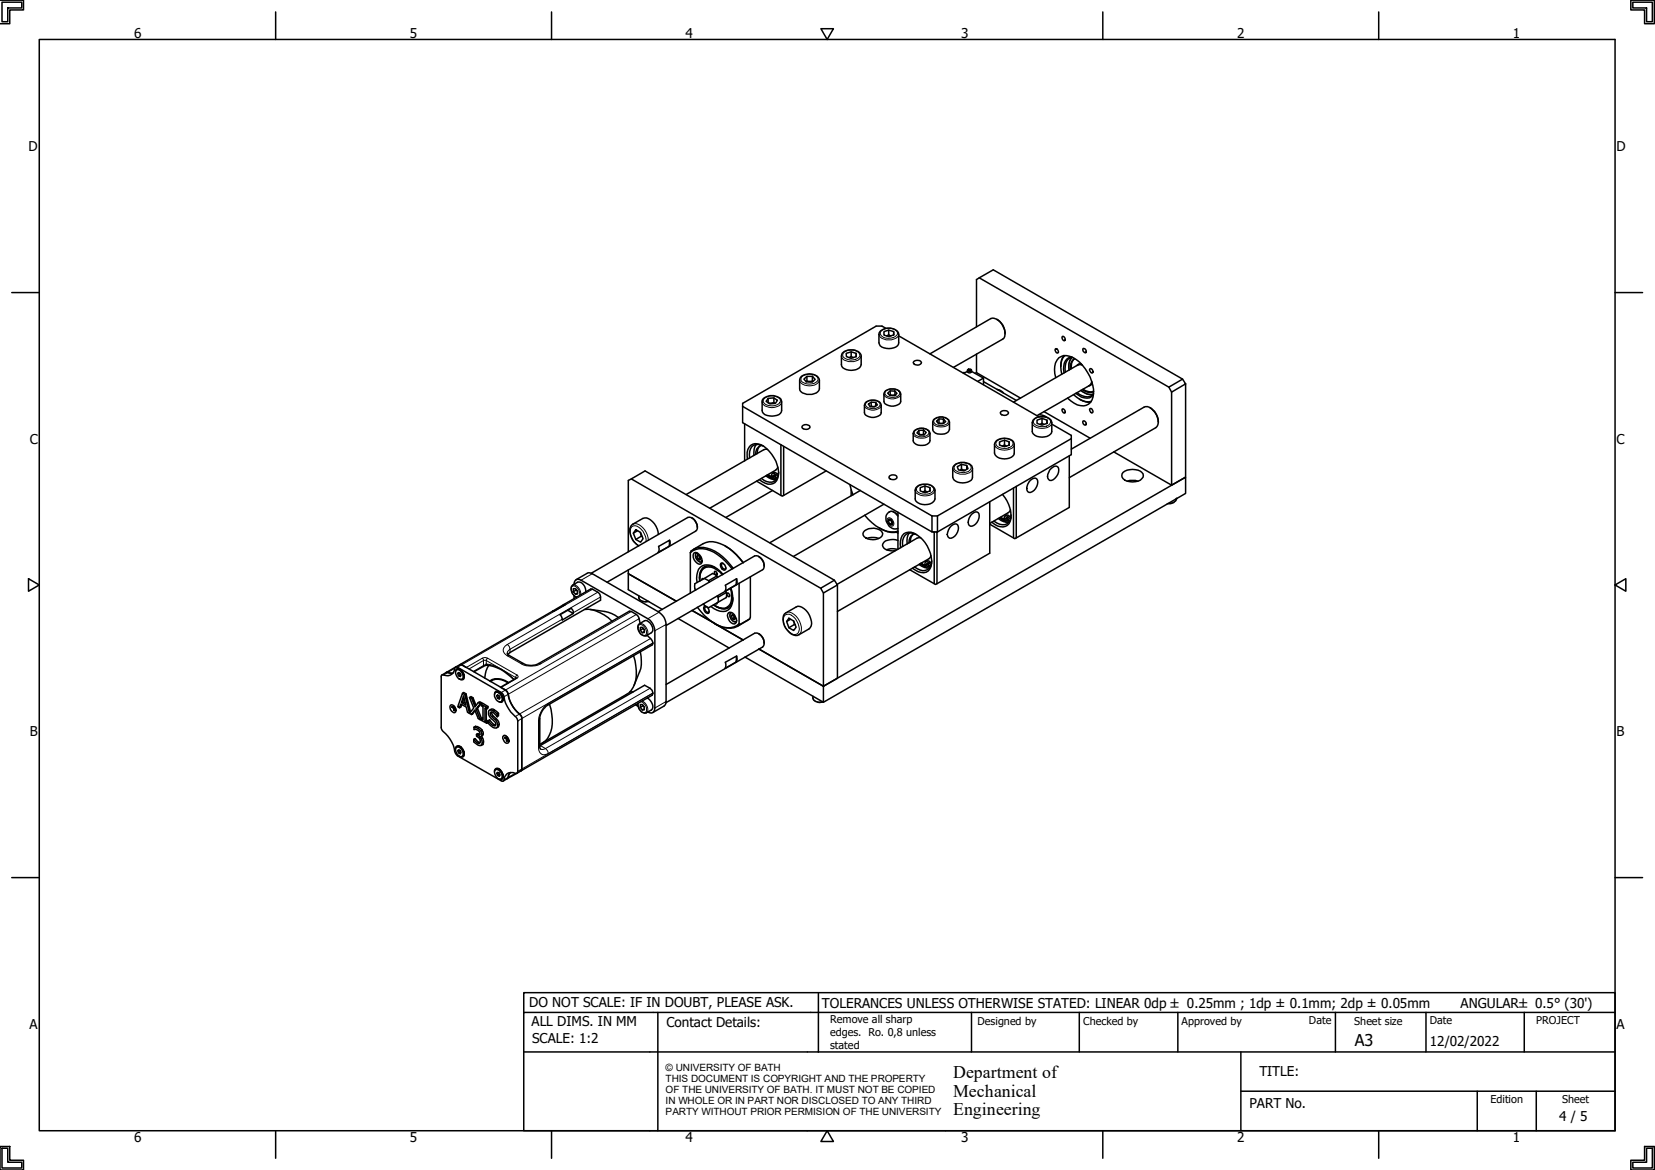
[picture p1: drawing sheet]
<svg xmlns="http://www.w3.org/2000/svg" width="420mm" height="297mm" viewBox="0 0 420 297" stroke-linecap="round" stroke-linejoin="round" font-family="sans-serif">
<!-- layer: Visible (ISO) -->
<g fill="none" stroke="#000" stroke-width=".38">
<path d="M248.6 70.5l48.1 27.8M203.5 95.6a3.4 3.4 0 0 1 4.3 .3l.2 .6v2.2a2.86 2.86 0 0 1-3.7 1.2 1.44 1.44 0 0 1-1.3-1.2v-2.2zM204.1 96.3l.8-.7h1.3l.7 .7-.7 .7h-1.5zM204.9 96.8h1.3M204.9 96.8l-.2 .2M204.9 95.6v1.2M206.2 95.6v1.2M206.2 96.8l.1 .1M213.8 89.7a3.3 3.3 0 0 1 4.8 .3v2.6a2.8 2.8 0 0 1-3.7 1.2 1.42 1.42 0 0 1-1.3-1.2v-2.2zM214.8 89.7l1.3-.4 1.3 .4v.8l-1.3 .5-1.2-.5zM216.1 90.5l.6 .3M216.1 90.5l-.5 .3"/>
<path d="M216.1 89.3v1.2M217.4 89.7v.8M223.4 84.2a3.2 3.2 0 0 1 4.7 .3l.1 2.5a2.14 2.14 0 0 1-2.5 1.5 2.16 2.16 0 0 1-2.6-1.5v-2.1zM224.4 84.2l1.2-.4 1.3 .4v.8l-1.2 .5-1.3-.4zM224.8 99.2a2.73 2.73 0 0 1 3.8 .5l.1 2.2a2.26 2.26 0 0 1-3 1.1 1.34 1.34 0 0 1-1.3-1.1v-1.8zM224.9 83.4l-1-.6h-1.5l-33.9 19.6v4.9l48.1 27.8M225.4 99.8l.6-.6 1.2 .1 .5 .6-.6 .5h-1.2zM225.6 85l.6 .3M225.6 85l-.5 .3M225.6 83.8v1.2M226 99.2v1.1M226.9 84.2v.8"/>
<path d="M227.2 99.3v1h-1.2M228.2 85.3l35.6 20.5M232 91.8a1.37 1.37 0 0 1 1.9 .2 1.15 1.15 0 0 1-1 .7 1.15 1.15 0 0 1-1.1-.6zM236.1 89.8l15.4-8.9a2.8 2.8 0 0 1 3.2 2.1 2.5 2.5 0 0 1-.1 3.1l-12.5 7.2M244.4 94.6h.6M245.6 94v.4a.62 .62 0 0 0 1 0v-.4M245.6 94.3l-.9 .5M245.7 93.8l.7 .4h-.7zM245.9 93.7h.5l.2 .3v.2M245.9 93.7v.3M245.9 93.7l.7 .5M246.4 94.2v.2l.2-.1"/>
<path d="M246.4 94.2l.2 .1M246.6 94.2v.1M246.6 94.3l3.1 1.7-1.5 .8M247.9 83v-12l4.3-2.5 48 27.8M247.9 89.9v4.7l11.2 6.5M247.9 94.6l-.3 .2M249.7 96v1.6M249.7 96.9l8.3 4.7M253 81.1a3.9 3.9 0 0 1 2.1 3.7M253.1 98.9l1 .3 .7 .6M267.9 88.6l.1-.1a.63 .63 0 0 1 .6 .4 .63 .63 0 0 1-.2 .7 .91 .91 0 0 1-.5-1zM268 95.9a4.9 4.9 0 0 1 .8-5 3.6 3.6 0 0 1 4.4 .4 10.4 10.4 0 0 1 4.3 9.5 2.9 2.9 0 0 1-4.8 1.5l-1.7-1.2"/>
<path d="M269.7 85.4a.66 .66 0 0 1 .7 .4 .66 .66 0 0 1-.2 .7l-.3-.1a.73 .73 0 0 1-.2-1zM270.1 90.3a4.2 4.2 0 0 0-.8 2.8M270.3 90.3a4.7 4.7 0 0 0-.7 4.7M272 93.6a2.83 2.83 0 0 1 .8-2.6 2.35 2.35 0 0 0-1 2.7M272 90.6a2.66 2.66 0 0 0-2 3.2l.1 .9M272 90.8a3.8 3.8 0 0 0-.6 3.2M272.3 90.7a2.41 2.41 0 0 0-1.9 2.9v.9M273.1 99.9a3.4 3.4 0 0 0 4 .8l.5-.4M273.4 99.7a3 3 0 0 0 4.2 .3M274.4 99.1a3.4 3.4 0 0 0 3 1M274.4 92.3l-.8 .3M274.6 92.5l-.5-.1-.7 .4"/>
<path d="M274.8 92.7l-.5-.1-.7 .1-16.3 9.4M275 98.8a3 3 0 0 0 2.6 .6 2.53 2.53 0 0 1-2.8-.5M275 88.4a.66 .66 0 0 1 .7 .4 .66 .66 0 0 1-.2 .8 .78 .78 0 0 1-.5-1.2zM276.6 93.8l.2-.2a.66 .66 0 0 1 .6 .4 .66 .66 0 0 1-.2 .7l-.4-.4zM277.2 96.8l-.3 .8-.4 .3-13.2 7.6M277.2 97.1l-.1 .4-.7 .5M277.3 97.3l-.6 .6M296.7 98.3l3.5-2 .8 1.2-3.6 2.1zM301 97.5v23.6l-3.6 2.1v-23.6M188.5 103.2l48.1 27.8M189 107.6v9.4M189.7 116.6a3.7 3.7 0 0 1 .9-3.5 3.2 3.2 0 0 1 4 .7 8.3 8.3 0 0 1 3 6.9 2.22 2.22 0 0 1-3.4 2l-1.4-.9"/>
<path d="M192 112.9a3.8 3.8 0 0 0-.6 2.7M193 113.2a2.26 2.26 0 0 0-.8 2M193.4 113.1a2.07 2.07 0 0 0-1.6 2.3M193.7 101.3a3.4 3.4 0 0 1 4.5 0l.2 .7v2.2a2.03 2.03 0 0 1-2.4 1.4 2.03 2.03 0 0 1-2.5-1.4v-2.6zM193.8 113.3a2.2 2.2 0 0 0-2.5-.2 2.2 2.2 0 0 0-1.1 2.3l.1 .9M194.9 114.1l-1 .1-19.7 11.3M195 101.1l1.5-.1 .9 .6-.6 .8-1.3 .1-1-.6zM195 101.1v1.2M196.5 102.2l-1.3 .1M196.5 101v1.2M196.5 102.2l.2 .2M197.5 118.6l-.6 .8-16.7 9.6"/>
<path d="M197.7 119.9a2.25 2.25 0 0 1-1.2 2.3 2.25 2.25 0 0 1-2.5-.2l-.7-.5M198.2 112.9v12.9l.4 .2 .3-.2v-12.5M203.7 108.1a1.29 1.29 0 0 1 1.9 .2 1.11 1.11 0 0 1-1 .7 1.11 1.11 0 0 1-1-.6zM209.7 119.6l-10.8 6.2M219.8 102.1a2.73 2.73 0 0 1 3.8 .5l.1 2.2a2.26 2.26 0 0 1-3 1 1.34 1.34 0 0 1-1.2-1v-1.9zM220.5 102.6l.7-.5 1.1 .1 .5 .6-.8 .5-1.1-.1zM221.2 103.1l1 .1M221.2 103.1l-.2 .1M221.2 102.1v1M222.3 102.2v.9M226 100.3l-.1 .1M232 109.5a2.66 2.66 0 0 1 4 .3l.1 2.1a2.5 2.5 0 0 1-3.9 .6l-.4-.6v-1.9z"/>
<path d="M233.3 109.3l1.1-.1 .7 .6-.5 .6h-1.1l-.7-.5zM233.3 109.3v1h1.1M234.4 109.2v1.1M234.4 110.3l.2 .1M237 106.6a2.66 2.66 0 0 1 4 .3v2.1a2.5 2.5 0 0 1-3.9 .7l-.3-.7v-1.8zM237.7 106.9l.7-.6 1.1 .1 .6 .6-.7 .6h-1.1zM238.4 107.4h1.1M238.4 107.4l-.1 .2M238.4 106.3v1.1M239.5 106.4v1M239.5 107.4h.1M242.4 118a3.1 3.1 0 0 1 4.4 .6l.1 2.5a2.17 2.17 0 0 1-2.5 1.5 2.32 2.32 0 0 1-2.5-1.5v-2.1z"/>
<path d="M243 118.5l1.1-.6 1.3 .3 .3 .8-1 .6-1.4-.3zM244.1 119.1l.9 .3M244.1 119.1l-.3 .3M244.1 117.9v1.2M245.4 118.2v.9M253 111.9a3.4 3.4 0 0 1 4.3 .3l.2 .6v2.2a2.17 2.17 0 0 1-2.5 1.5 2.32 2.32 0 0 1-2.5-1.5v-2.2zM253.7 112.2l1.3-.5 1.2 .5v.8l-1.2 .4-1.3-.4zM254.1 104.6a1.37 1.37 0 0 1 1.9 .2 1.15 1.15 0 0 1-1 .7 1.15 1.15 0 0 1-1.1-.7zM255 113l.5 .3M255 113l-.6 .3M255 111.7v1.3M256.2 112.2v.8"/>
<path d="M262.3 106.7a3.4 3.4 0 0 1 4.5 0l.2 .6v2.2a2.73 2.73 0 0 1-3.7 1.3 1.62 1.62 0 0 1-1.2-1.3v-2.2zM263.3 106.7l1.2-.5 1.3 .5v.8l-1.3 .4-1.2-.4zM263.7 105.3l1.1 .2 .9 .4M264.5 107.5l.5 .2M264.5 107.5l-.5 .2M264.5 106.2v1.3M265 104.5l11.7 6.7M265.8 106.7v.8M267 118.9a1.03 1.03 0 0 1 1.7 0 2.67 2.67 0 0 1-2.2 3.1 1.36 1.36 0 0 1-.2-2.1zM267 107.7l5 2.8v4.9l-34 19.7M269.6 103.9l.1-.1a.61 .61 0 0 1 .7 .4 .61 .61 0 0 1-.2 .7l-.5-.4zM271.5 115.7v13.1l-13.5 7.8"/>
<path d="M272 114l18.4-10.6a2.38 2.38 0 0 1 2.8 1.4 3.1 3.1 0 0 1 .2 3.8l-21.9 12.7M272 111.4l-34 19.6M272.5 100.2a4.7 4.7 0 0 0 4.6 1.7M274.1 101.3l.2 .2a4.1 4.1 0 0 0 2.6 .6M274.9 107l.1-.1a.62 .62 0 0 1 .7 .3 .62 .62 0 0 1-.2 .7 .79 .79 0 0 1-.6-.9zM276.7 103.7h.2a.78 .78 0 0 1 .4 1.1 .76 .76 0 0 1-.6-1.1zM282.8 114.7l14.6 8.5M285.1 119.9a3.9 3.9 0 0 1 5.1 .4 1.8 1.8 0 0 1-2 2 3.1 3.1 0 0 1-3.3-1.2v-.8zM292 103.5a4.4 4.4 0 0 1 2.1 3.7M160.3 121.6l48 27.7M161.4 134.5l1.2 .7 .7 1.6-.7 .9-1.2-.7-.6-1.6zM161.9 134.7l-1.1 .7"/>
<path d="M162.6 135.2l.2 .9M162.8 136.1l-1.4 .9M162.8 136.1l.2 .1M167.1 135.7a4.3 4.3 0 0 0-3.5-4.2l-2.9 1.6a2.81 2.81 0 0 0-.3 3.6l.4 .8 1.3 1.1M167.2 138.7l2.8-1.6-.1 1.6-2.8 1.6a1.53 1.53 0 0 0 .1-1.6zM170 137.1l.1 .9-.2 .7M175.6 131.5l.9 .8 .5 .9v.7M176 139.5a6.4 6.4 0 0 1 5.9-1.8 12.4 12.4 0 0 1 6.8 5.2M184.1 138.6l2 1.5 2.6 2.8M192.1 122.2l6.1 3.6M194.4 120.8a3.4 3.4 0 0 0 2.6 .9M194.7 120.7l1.6 .9"/>
<path d="M194.8 120.6l1.3 .7M194.9 120.5l1.1 .6M196.1 120.2a.96 .96 0 0 1 1.5 .3M196.2 124.5l-11.9 6.9M196.6 120.6h-.2a.49 .49 0 0 0 0 .6 .49 .49 0 0 0 .6 .2l-.2-.6-.2-.2 .4 .7M197.5 120.8l-1.3-.7a1.28 1.28 0 0 0 .2 1.7M215.8 123l.7 2.7M216.1 124.4v1.4M218.4 124.5l-22.9 13.3M219.5 134.7a3.4 3.4 0 0 1 4.4 .4 1.16 1.16 0 0 1-1 1.7 3.3 3.3 0 0 1-3.8-.9l.1-.8zM219.5 130.8a9.7 9.7 0 0 0 7.6 4.3l.9-.2M220.1 136.7l1.2-.3 1.8 .3"/>
<path d="M223.2 134l.1 .1a6.1 6.1 0 0 0 4.7 1M224.4 128l-23 13.3M225.7 131.7l.6 .2 .4 .8-.2 .6-.6-.2-.4-.8zM225.8 120.9a1.29 1.29 0 0 1 1.9 .2 1.11 1.11 0 0 1-1 .7 1.11 1.11 0 0 1-1-.7zM226.1 132l.3 .8M226.1 132l-.6 .3M226.1 131.9v.1M226.4 132.8h.2M226.4 132.8l-.5 .3M227.6 135.1l.4 .3M227.8 139.5l-1.7-.2-1.1 .3M228 137.2a3.9 3.9 0 0 0-3.6 .5 1.23 1.23 0 0 0-.2 1.3 1.23 1.23 0 0 0 1.2 .7l1.3 .2 .7-.2"/>
<path d="M228 130.9a1.6 1.6 0 0 0-2.6-.6 2.65 2.65 0 0 0 2.1 4l.5-.1M228 130v9.4M228.7 139.1a3.2 3.2 0 0 1 1.3-3.9 4.2 4.2 0 0 1 4.2 1.8 7.8 7.8 0 0 1 2.1 6.9 2.18 2.18 0 0 1-3.2 1.2l-1.5-.8M230.8 135.3a3.7 3.7 0 0 0-.5 2.8M231.8 135.6a2.5 2.5 0 0 0-.7 2.1M232.3 135.6a1.86 1.86 0 0 0-1.5 2.2M232.5 123.8a3.3 3.3 0 0 1 4.8 .3l.1 2.6a2.86 2.86 0 0 1-4.3 1l-.7-.7-.1-.3v-2.3zM232.7 135.7a2.22 2.22 0 0 0-2.6-.1 2.22 2.22 0 0 0-1 2.3l.1 .8M233.6 123.8l1.2-.4 1.3 .4v.8l-1.2 .5-1.3-.5zM233.7 136.5l-.9 .1-20.3 11.8M234.8 124.6l.6 .3M234.8 124.6l-.5 .3"/>
<path d="M234.8 123.4v1.2M236.1 123.8v.8M236.6 131v4.1h1.4M236.6 131h1.4M237 135.1l.2 .1M237.3 135.1l-.1 13.1 .3 .2 .4-.2v-13l-.2-.1M238 135.1l-.1 .1M238 131v4.1M241.5 133.5a1 1 0 0 1 1.8 .1 2.58 2.58 0 0 1-2.2 3 1.35 1.35 0 0 1-.3-2.1zM246.8 130.5a1.03 1.03 0 0 1 1.7 0 2.6 2.6 0 0 1-2.1 3.1 1.78 1.78 0 0 1 0-2.7zM251.3 127.4v13l-13.4 7.8M251.3 133.1l6 3.5"/>
<path d="M253.4 131.6a3.4 3.4 0 0 0 2.7 1M253.7 131.5l1.6 .9M253.9 131.4l1.2 .7M253.9 131.4l1.2 .6M254.5 125.5a7.8 7.8 0 0 1 2 6.8 2.39 2.39 0 0 1-4 .8l-.7-.5M255.1 131l.7-.3 .8 .7M255.7 131.5l-.2-.1a.49 .49 0 0 0-.1 .6 .49 .49 0 0 0 .6 .2l-.1-.5-.2-.2 .3 .6M256.5 129.5l-.5 .7-4.7 2.7M256.5 131.7l-.8-.7a.67 .67 0 0 0-.8 .5 .67 .67 0 0 0 .4 .8l.2 .3M256.7 130.7a2.2 2.2 0 0 1-1.1 2.3 2.2 2.2 0 0 1-2.6-.2l-.7-.5M258 123.5v13.1l-.4 .2-.3-.2v-12.7M261.6 121.9a1.03 1.03 0 0 1 1.8 0 2.6 2.6 0 0 1-2.2 3.1 1.78 1.78 0 0 1 0-2.6z"/>
<path d="M286.2 122.2a4.8 4.8 0 0 1 2.7 0M298.6 126.5a1.78 1.78 0 0 1-2.2 1.4M140.3 155.2l9.9-5.7a4.1 4.1 0 0 1 2.1 1.4l.2 1.5-23 13.3-.6 .5M140.3 155.2l-23.6 13.6M142.9 153.8l.3-.3h.2l-2.8 1.7h-.3M144.1 154.9l1.4 .9-2.8 1.6-.1-.8-.4-.5 2.8-1.7 .5 .8v.6M145.5 149.5h.6l.5 .6v.7l-.5 .1-.6-.7zM145.7 148.3a1.08 1.08 0 0 1 .6-1.1 1.08 1.08 0 0 1 1.2 .1l17 9.8a3.9 3.9 0 0 1 1.7 3v19.7a1.08 1.08 0 0 1-.5 1.1 1.08 1.08 0 0 1-1.2-.1M145.7 151.2v.8M146.2 147.2l2.9-1.7 .4-.1 .9 .3 17.4 10.1a3.6 3.6 0 0 1 1.3 2.7l-.1 20.1-.4 .6-2.9 1.7M146.3 149.8l.3 .4M146.3 149.8l-.8 .4"/>
<path d="M146.3 149.7v.1M146.6 150.5l-.5 .4M148.5 154.7a8.9 8.9 0 0 1 6.9 3M148.7 150.3a2.11 2.11 0 0 0-2.1-2.5l-1.2 .8a1.97 1.97 0 0 0 1 3M149.9 154.7a11.8 11.8 0 0 1 7.1 2.1M150.1 145.5l24.5-14.1a2.39 2.39 0 0 1 2.3 3.1l-22.8 13.3M159.5 140.1v-18.1l4.3-2.4 48 27.7M159.5 144.7v1l12.2 6.9-12.2-6.9v4l8.6 5M162.2 151.3a1.69 1.69 0 0 0 2.5 1.4M162.2 158.5l1.4-.9a2.13 2.13 0 0 1 2 2.8l-1.5 1a2 2 0 0 1-1.9-2.9zM162.5 158.2l-.3-1.4a2.96 2.96 0 0 0-1.9-1.6h-.5l-23 13.3a4.1 4.1 0 0 1-4 0l-3.8-2.3-.2-.4M162.6 159.3l.5-.1 .5 .7v.7h-.5l-.5-.6z"/>
<path d="M163.3 159.6l.3 .3M163.3 159.6l-.7 .4M163.3 159.5v.1M167.1 155.3l24.5-14.2a2.26 2.26 0 0 1 2.4 2.3l-.1 1-.3 .2-24.5 14.2M172.1 157l13 7.5M175.3 140.3a4.9 4.9 0 0 1 5.9-.1 15.6 15.6 0 0 1 4.7 4.2M175.3 140.3a3.2 3.2 0 0 1 3.3-1.3 11.7 11.7 0 0 1 7.6 5.3M175.3 140.3v10.3M175.7 155l5.9 3.4M176.2 140.4a1.81 1.81 0 0 1 2 2l-.2 .7a1.81 1.81 0 0 1-2-2zM176.8 140.3a1.51 1.51 0 0 0 0 1.6 1.51 1.51 0 0 0 1.4 .8M177 154.2a11.5 11.5 0 0 0 7.6 5.2 4 4 0 0 0 3-1"/>
<path d="M177.2 140.9l.5 .3 .2 .6-.2 .4-.5-.3-.3-.6zM177.4 141l-.5 .3M177.4 141l.2 .7M177.6 141.7l-.4 .2M177.6 141.7l.3 .1M178.6 146.9h-.2l-.2 .3M178.8 143.9a3.5 3.5 0 0 0-1.2 3M178.8 146.9l1.1 .5M179.2 153.9h-.3a1.11 1.11 0 0 0-.1 1.2 1.11 1.11 0 0 0 1.1 .6l.1-.9-.5-.7M179.3 154h-.2a.87 .87 0 0 0 0 1 .87 .87 0 0 0 .9 .4v-.2M179.9 147.4l.2 .4M181.5 145l.4 .2 .2 .5-.1 .2h-.3a.59 .59 0 0 1-.2-.9z"/>
<path d="M181.6 158.4a6.1 6.1 0 0 0 5.5 .7l.7-.6M181.6 144.1a2.55 2.55 0 0 0-2.9-.1 2.55 2.55 0 0 0-1.2 2.7l.1 .8M181.6 158.4l7.1 4.1M181.7 153.9l.2 .1a3.3 3.3 0 0 0 2.9 .3M182 146.2l-1.1-.6-4.5 2.6v1.3l.2 .3M182 146.2l-2.1 1.2M182 146.2l.2 .4M182.1 153v.3h-.4M182.1 151.3l.2 .3M182.3 151.6v1.3M182.9 143.1l.5-.2a1.38 1.38 0 0 1 .7 1.7 1.11 1.11 0 0 1-1.2-1.5zM183.4 145.9a4 4 0 0 0-4.6-1.6 3.3 3.3 0 0 0-1.1 3.2"/>
<path d="M183.6 145.8a5 5 0 0 0-5.2-2.2 3.8 3.8 0 0 0-1.4 4.3M183.6 143.1h-.2a.83 .83 0 0 0-.1 .9 .83 .83 0 0 0 .9 .4l.1-.2M184.1 148.6l2.9-1.7-.1 1.5-2.8 1.7 .2-.6zM184.2 150l.2 .4M184.4 150.4v1.3l-4.5 2.6-1.1-.6-.2-.4M184.4 150.4l-2.1 1.2M184.7 150.5l.5 .5v.4h-.4a.59 .59 0 0 1-.1-.9zM185 155.6a1.29 1.29 0 0 1 1.7 1 1.18 1.18 0 0 1-.3 1.8 2.11 2.11 0 0 1-1.6-2.6zM185.4 149.3a4.6 4.6 0 0 1-.4 4.5 2.89 2.89 0 0 1-3.8-.3M185.5 149.3a5.6 5.6 0 0 1-.1 5.1 3 3 0 0 1-4.1 .1l-.8-.5M185.6 155.5a1.51 1.51 0 0 0-.1 1.6 1.51 1.51 0 0 0 1.4 .7M185.9 156.1l.5 .2 .3 .7-.3 .3-.5-.2-.2-.7z"/>
<path d="M186.1 151.8a2.47 2.47 0 0 1-2.8 2.7l-2.2-.9M186.1 156.1l-.4 .3M186.2 156.2l.2 .6M186.4 156.8l-.5 .3M186.4 156.8l.3 .1M187 146.9a1.53 1.53 0 0 1-.1 1.5M187.6 158.4l.2 .1M187.6 148.1v10.3M190.3 157.1l-2.5 1.4M190.3 157.1l-3 1.9M190.5 146.4v10.3l-.2 .4M192.6 141.3l.2 .1a2.45 2.45 0 0 1 1.2 2.3"/>
<path d="M199.2 155.8l2.9-1.7a2.64 2.64 0 0 1 3.1 1.5l.3 .7a3.2 3.2 0 0 1 .2 3.1l-2.9 1.7a2.88 2.88 0 0 1-3.4-1.7l-.5-1.1a2.68 2.68 0 0 1 .3-2.5zM200.3 157l1.2 .7 .6 1.5-.6 .9-1.2-.7-.6-1.6zM200.7 157.2l-1 .6M201.4 157.6l.3 .9M201.7 158.5l-1.4 .9M201.7 158.5l.2 .1M208.3 149.3l3.5-2 .8 1.2-3.6 2zM212.6 148.5v23.7l-3.6 2v-23.7M230.9 144.6l6.3 3.6M233.3 143.3a3.6 3.6 0 0 0 2.7 .9M233.6 143.1l1.5 1M233.7 143.1l1.2 .6"/>
<path d="M233.8 143l1.1 .6M235 142.6a.68 .68 0 0 1 1.2 .1l.3 .3M235.5 143.1h-.2a.59 .59 0 0 0 .2 .8h.2a.52 .52 0 0 0-.2-.8l.3 .6M236.3 141.1l-.5 .7-23.2 13.4M236.4 143.3l-.6-.4a.66 .66 0 0 0-.9-.2l-.1 .7 .5 .8M236.5 142.4a2.24 2.24 0 0 1-1.1 2.3 2.24 2.24 0 0 1-2.5-.3l-.7-.5M112.1 171.4l.2-.1a2.16 2.16 0 0 0 3.3-1.8l.5-.1 11.2 6.4 .6 .8a9.6 9.6 0 0 0 3.4 5.8l.1 .7v12.7a.48 .48 0 0 1-.6 .5 1.98 1.98 0 0 0-2.9 1.9l-.4 .2-.2-.2-11.2-6.3-.5-.8a8.9 8.9 0 0 0-3.3-5.6l-.3-.6zM113.3 170.7l1.6 .2zM113.3 170.7l-1.1 .7M114.4 179.1a1.19 1.19 0 0 1 1.1 .5 1.19 1.19 0 0 1 0 1.3 1.29 1.29 0 0 1-1.1-1.8zM115 179.6h-.3l.5 .3v.4l.2-.2M115.2 179.2v.4l-.5-.2"/>
<path d="M115.4 179.4v.4l.3 .1M115.4 179.5l-.2 .1M115.6 179.8l-.2 .2M115.6 170.5l.3-.7a1.6 1.6 0 0 1 1.9 1.4 1.09 1.09 0 0 1-.3 1.4l-.7-.1M115.8 170.1a1.52 1.52 0 0 1 1.5 .7 1.52 1.52 0 0 1 0 1.7 1.67 1.67 0 0 1-1.5-2.4zM116 170a1.19 1.19 0 0 1 1.6 .9 1.01 1.01 0 0 1-.3 1.6M116.2 171l.2-.3 .4 .3 .2 .5-.2 .3-.4-.2 .4-.3M116.6 170.8l-.4 .2 .2 .6M116.7 168.8h.5M116.7 168.8l-3.4 1.9M116.8 170.9v.4M116.8 171.3h.2"/>
<path d="M116.8 170l.4 .2M117 170.1h.1M117.1 170.1l-.1 .1M117.2 178.4l1 .6-.5-2.3-.5 1.7 .3-.2 .6 .3M117.2 178.9l-.2 .6-.4 .2M117.2 168.8l1.2 .7M117.2 168.8l11.1 6.4M117.4 176l.3-.2 .6 .3M117.8 177.2l-.3 1M117.8 171.4v.1M117.8 171.3v.4M118 176.3l-.6-.3-1.2 3.4 .4 .3 .4-1 1.4 .8 .3 1.3 1 .6"/>
<path d="M119.2 177.1l1.1 2.7-1.1 1.3-1.2-4.8 .3-.2 1.1 4.6M120.1 177.2l-.5-.4-.4 .3 .6 .2M120.3 170.5l2.6-1.4a6 6 0 0 1 5 1.3l2.5 2.1M121.2 179.8l1.1-1.4-1.5 1.6M121.4 178.4l-.8 1-.8-2.1 .3-.1 .7 1.9M122.2 178.8l1.4 .8v.4l-.5-.2v3.2l.5 .2v.4l-1.4-.7v-.5l.4 .3v-3.3l-.4-.2zM122.2 178.8l.4-.3 1.3 .9M122.3 178.4l-.5-.2-.4 .2 .5 .3M123.4 179.9v2.9M123.6 179.6l.3-.2v.4l-.3 .2M124.1 168.9a6.4 6.4 0 0 0-1 3.2M124.3 172.9a4.2 4.2 0 0 1 4.8 .4"/>
<path d="M124.5 173a3.8 3.8 0 0 1 4.5 .3M125.5 176.3l.3-.7a1.52 1.52 0 0 1 1.8 1.3 1 1 0 0 1-.2 1.4l-.7-.1M125.7 175.9l.2-.1a1.67 1.67 0 0 1 1.4 2.3 1.55 1.55 0 0 1-1.6-2.2zM125.8 175.8a1.24 1.24 0 0 1 1.7 .8 1.01 1.01 0 0 1-.3 1.6M126.1 176.7l.2 .6M126.4 176.5l-.3 .2 .2-.2 .4 .2 .2 .5-.2 .3-.4-.2 .4-.3M126.7 176.6v.4M126.7 177h.2M126.7 175.7l.4 .2M126.9 175.8h.1M127 175.8l-.1 .1M127.2 174.5l1.1 .7"/>
<path d="M127.7 177v.4M127.8 177.2h-.1M128.3 175.2l.6 .7a8.6 8.6 0 0 0 3 5.4M131.1 172.1l-4 2.4M139.5 178.8a10 10 0 0 1-.5 8.7l-.6 .6-1.4 .9M160.8 175.6l-.9 .1M160.8 166.5a9.8 9.8 0 0 1-.5 8.7l-1.3 1.1-21.3 12.3M161.3 178.9l.7 .4M162.6 178.9h.5l.5 .6v.7l-.5 .1-.5-.7zM162.6 165.5l.2 1.1a7.3 7.3 0 0 1-.4 3.9l-1.4 3.5M163.3 179.2l.3 .4M163.3 179.1v.1"/>
<path d="M163.3 179.2l-.7 .4M163.6 160.3l-.5 .3M163.6 179.9l-.5 .4M164.3 177.2a2.09 2.09 0 0 1 1.1 3.1l-1.3 .7a1.83 1.83 0 0 1-2.2-2v-.5M164.3 161.3l.4 .4a1.5 1.5 0 0 1 .8 2.1l-26.5 15.3a4.5 4.5 0 0 0-2 3.4v7.3l.2 .4M169.1 173.8l22.5-13a2.26 2.26 0 0 1 2.4 2.3v.5l-.4 .7-24.6 14.1M184.1 168.1l2.9-1.6-.1 1.6-2.8 1.6 .2-.7zM187 166.5a1.59 1.59 0 0 1-.1 1.6M189.1 166.8l19.9 11.5v-4.1M192.6 160.9l.6 .4a2.49 2.49 0 0 1 .8 2M192.7 164.8l16.3 9.4M206.4 176.8a1.69 1.69 0 0 0 2.5 1.4"/>
<path d="M209 174.2l92-53.1v4.2l-92 53M115.4 180l.4 .1M115.4 180v.5M115.6 190.1a.7 .7 0 0 1 .9-.8 1.87 1.87 0 0 1 1 2.9l-.7-.1M115.8 189.7a1.49 1.49 0 0 1 1.5 .7 1.49 1.49 0 0 1 0 1.7 1.67 1.67 0 0 1-1.5-2.4zM116 189.7l.1-.2a1.58 1.58 0 0 1 1.4 2.4l-.2 .2M116.2 190.6l.2-.2 .4 .1 .2 .6-.2 .3-.4-.3 .4-.2M116.6 190.4l-.4 .2 .2 .5M116.8 190.5v.4M116.8 190.9h.2M116.8 189.6l.4 .2M117 189.7h.1"/>
<path d="M117.8 190.9v.4M117.9 191l-.1 .1M120.3 187.8l.3-.2zM120.3 184.6v.6a1.11 1.11 0 0 1 1.2 .3 1.11 1.11 0 0 1 .2 1.2l-.7-.3v.5a1.01 1.01 0 0 1 .9 .8 1.01 1.01 0 0 1-.4 1.1l-1.2-1M120.3 184.6a2.07 2.07 0 0 1 2 2.2l-.1 .2-.5 .1M120.3 184.6l.4-.2 .5 .1 1.2 .8M120.6 180.5l-.9 .9 .8-1.1 .9 2.1 .5 .3 .3-.1M120.6 187.6l.7 .7 .6 .2M121 186.4l.3-.2 .6 .3M121.7 187.1a1.56 1.56 0 0 1 .4 2.1l-.9-.1a1.3 1.3 0 0 1-.9-1.3M121.7 187.1h.1M122.2 187l.3 .4"/>
<path d="M122.2 182.4l-1-2.6-.4 .2 1.1 2.7M122.4 185.3l.3 .7a.76 .76 0 0 1-.6 1M122.4 185.3l-.4 .2M122.5 187.4a1.29 1.29 0 0 1-.4 1.9M122.5 187.4l-.3 .2M122.6 182.3l-.4 .1M123.1 183l.3-.2 .5 .3M123.6 183.2l.3-.1v.3l-.3 .2M124 183l.3-.3-.3 .3M124.3 180.3l.5-.3 .5 .1 1.3 1M124.3 182.8l.9 1 .7 .3M124.8 180.8a1.99 1.99 0 0 0 1.2 1.7 1.24 1.24 0 0 1 .8 1.1 1.24 1.24 0 0 1-.8 1.2"/>
<path d="M125.5 195.8a.7 .7 0 0 1 .9-.7l1 .9a1.48 1.48 0 0 1 0 1.9l-.7-.1M125.7 195.4a1.53 1.53 0 0 1 1.5 .7 1.53 1.53 0 0 1 0 1.7 1.67 1.67 0 0 1-1.5-2.4zM125.8 195.4a1.48 1.48 0 0 1 1.9 1.7l-.1 .3-.4 .4M126.1 196.3l.2-.2 .4 .2 .2 .5-.2 .3-.4-.3 .4-.2M126.2 181.3v.7l-.7-.8a.62 .62 0 0 0-1-.3 1.73 1.73 0 0 0 1.2 1.8 1.35 1.35 0 0 1 .3 2.1 1.86 1.86 0 0 1-2-1.8M126.2 181.3l-1-.8a.73 .73 0 0 0-1-.1 .73 .73 0 0 0-.2 .9l.5 .9 1.3 1.2v.7a.86 .86 0 0 1-1.3-.4l-.5-.7M126.2 181.3l.4-.2v.6l-.4 .3M126.4 196.1l-.3 .2 .2 .5M126.7 196.3v.3M126.7 196.6h.2M126.7 195.3l.4 .2M126.9 195.4h.1"/>
<path d="M127.7 196.6v.4M127.8 196.8h-.1M127.8 186.8a1.19 1.19 0 0 1 1.2 .6 1.19 1.19 0 0 1 0 1.2 1.24 1.24 0 0 1-1.2-1.8zM128.5 187.3l-.3 .1 .4 .2v.5l.2-.2M128.6 186.9v.5l-.4-.3M128.8 187.1v.3l.3 .3M128.8 197.7l-1 .6M128.8 187.2l-.2 .2M128.8 187.8v.4M128.8 187.8l.4 .1M129 187.6l-.2 .2M129.5 196.1l-.7 1.6z"/>
<path d="M131.9 181.3l.6 .8v13.4l-.2 .2M132.3 195.7l-3.5 2M137 189.3l26.6-15.3a2.84 2.84 0 0 1 2.1 1.6l-.2 .9-33.2 19.2"/>
</g>
<!-- layer: Visible Narrow (ISO) -->
<g fill="none" stroke="#000" stroke-width=".25">
<path d="M203 96.5a2.17 2.17 0 0 0 2.5 1.5 2.32 2.32 0 0 0 2.5-1.5M203.6 95.6a2.86 2.86 0 0 1 4 .4 1.32 1.32 0 0 1-1.5 1.5 2.9 2.9 0 0 1-2.7-.8v-.8zM213.6 90.4a2.07 2.07 0 0 0 2.5 1.4 2.21 2.21 0 0 0 2.5-1.4M214.2 89.5a2.76 2.76 0 0 1 4 .5 1.11 1.11 0 0 1-1 1.2 3.2 3.2 0 0 1-3.2-.7v-.7zM223.1 84.9a2.21 2.21 0 0 0 2.6 1.4 2.18 2.18 0 0 0 2.5-1.4M223.5 84.3a2.86 2.86 0 0 1 4.3 .1 1.9 1.9 0 0 1-2.3 1.5 1.58 1.58 0 0 1-2-1.6zM224.9 99.3a2.85 2.85 0 0 1 3.3 .1l.2 .3a1.62 1.62 0 0 1-2.1 1.2 1.44 1.44 0 0 1-1.6-1.2zM272.3 90.7a3 3 0 0 0-.8 3.2M274.4 99.1a3.3 3.3 0 0 0 3.2 .9M193.5 102a2.17 2.17 0 0 0 2.5 1.5l.6-.1a1.92 1.92 0 0 0 1.8-1.4M194.1 101.1a2.99 2.99 0 0 1 4 .4 1.7 1.7 0 0 1-2.1 1.5 2.25 2.25 0 0 1-2.3-1.1zM219.5 102.9a2.26 2.26 0 0 0 2.9 1.1 1.34 1.34 0 0 0 1.3-1.1"/>
<path d="M220.1 102a2.22 2.22 0 0 1 3.4 .7 2.25 2.25 0 0 1-3.7 .3l-.1-.3zM224.4 100.1a2.26 2.26 0 0 0 3 1 1.34 1.34 0 0 0 1.3-1M231.8 110a1.99 1.99 0 0 0 2.5 1.2 1.78 1.78 0 0 0 1.8-1.2M232.5 109.2a2.61 2.61 0 0 1 3.3 .3 1.41 1.41 0 0 1-1.9 1.4 1.71 1.71 0 0 1-1.8-1.1zM236.8 107.2a1.9 1.9 0 0 0 2.4 1.2 1.78 1.78 0 0 0 1.8-1.2M237.2 106.5a2.51 2.51 0 0 1 3.6 .3 1.72 1.72 0 0 1-2.2 1.3 1.41 1.41 0 0 1-1.6-1.3zM241.9 119a2.86 2.86 0 0 0 3.7 1.2 1.44 1.44 0 0 0 1.3-1.2M242.4 118.2a3 3 0 0 1 4 .1 1.14 1.14 0 0 1-1.1 1.6 2.59 2.59 0 0 1-3-.9zM252.5 112.8a2.8 2.8 0 0 0 3.7 1.3 1.42 1.42 0 0 0 1.3-1.3M253.2 111.9a2.95 2.95 0 0 1 4 .5 1.81 1.81 0 0 1-2.4 1.4 1.9 1.9 0 0 1-2-1.2zM262.1 107.3a2.17 2.17 0 0 0 2.4 1.5 2.17 2.17 0 0 0 2.5-1.5M262.7 106.3a2.95 2.95 0 0 1 4 .6 1.7 1.7 0 0 1-2.3 1.4 2.1 2.1 0 0 1-2.1-1.2z"/>
<path d="M160.7 133.1a2.64 2.64 0 0 1 2.9 1.4 4.9 4.9 0 0 1 1 2.6M164 137.5a4 4 0 0 0-2.8-4 1.23 1.23 0 0 0-1.2 1.7 4.4 4.4 0 0 0 2.2 3.3M195 120.4l1 .6M196.9 121.2h.1M197.3 120.3l-.4 .2M225.5 131.5a1.37 1.37 0 0 1 1.2 2 1.37 1.37 0 0 1-1.2-2zM225.7 130a1.45 1.45 0 0 1 1.8 .6l.5 .5M232.3 124.4a2.49 2.49 0 0 0 3.2 1.4 2.08 2.08 0 0 0 1.9-1.4M233 123.5a2.95 2.95 0 0 1 4 .5 1.81 1.81 0 0 1-2.3 1.5 1.52 1.52 0 0 1-2-1.6zM254.1 131.3l.9 .5M255.9 132h.1M256.3 131.1l-.3 .2"/>
<path d="M298.6 126.5a1.79 1.79 0 0 1-2.1 1.3M142.7 157.2l-13.2 7.6M145.4 148.6a1.87 1.87 0 0 1 2 1.9v.5M147.1 151.2a2.11 2.11 0 0 0-1.5-2.5 1.29 1.29 0 0 0-.2 2.1l.3 .4 .8 .4M150.4 145.7l-2.9 1.6M150.4 149.6l-34.3 19.8M151.8 150.4l-23 13.2M152.5 151.6l-7 4M160.3 155.2l-23 13.3M161.5 156l-34.2 19.8M162.2 151.8a1.82 1.82 0 0 0 2.4 .8M162.2 158.7a1.73 1.73 0 0 1 1.7 .8 1.73 1.73 0 0 1 0 1.8 1.77 1.77 0 0 1-1.7-2.6z"/>
<path d="M162.2 157.1l-34.2 19.8M162.4 158.4a2.13 2.13 0 0 1 1.9 2.7l-.2 .3M167.3 155.4l-2.8 1.7M169.1 158.5l-2.9 1.6M177.1 140.4l-.3 .1a1.4 1.4 0 0 0 1.3 2.1l.1-.2M185.9 155.6h-.4a1.43 1.43 0 0 0 1.3 2.2l.2-.2M199.1 156.3a1.52 1.52 0 0 1 2.3 .3 4.1 4.1 0 0 1 1.4 3.7 1.33 1.33 0 0 1-1.1 .8 1.33 1.33 0 0 1-1.3-.6 3.7 3.7 0 0 1-1.3-4.2zM199.6 155.6a2.64 2.64 0 0 1 3 1.5 3.5 3.5 0 0 1 .5 3.7l-.3 .3M233.9 142.9l.9 .5M235.8 143.7h.1M236.2 142.7l-.4 .2M114.7 179.4v.2"/>
<path d="M114.8 179.4v.2M115.4 179.5l-.2 .1M115.4 179.6l-.3 .2M115.4 169.7l-2.8 1.7M115.4 179.8l-.2 .1M115.6 179.9l-.2 .1M122.4 167.1l.3 .6M122.4 167.1a1.38 1.38 0 0 1 1.4 0l-.4 .6M122.4 167.1l-4 2.4M122.7 169v.2M122.7 167.7h.7M122.7 167.7l-3.6 2.1"/>
<path d="M122.7 169l-2.6 1.5M122.7 167.7v1.3M123.4 167.7l7.5 4.3M123.4 167.7v.9l-.7 .4M123.8 168.9l-.4-.3a11.3 11.3 0 0 1 7.1 3.9M123.8 167.1l7.5 4.3M128.8 163.6l.5 .5 .2 .7M128.8 163.6a1.5 1.5 0 0 0-1.1 1.5 1.5 1.5 0 0 0 1.1 1.4M128.8 166.5l3.5 2M129.3 166.4l-.5 .1M129.5 164.8l-.7 .7v.3M129.5 164.8v.9"/>
<path d="M130.9 172l.2 .1M130.9 172v.2M131.3 171.4l-.4 .6M131.3 171.4l.3 .4-.3 .4h-.3M131.3 172.2l-4.1 2.3M132.3 168.5a5.5 5.5 0 0 0 5 0M132.8 168.5h-.5M136.8 168.5h.5M139 179.1l.2-.5a5.6 5.6 0 0 0-2.5 4.3M162.7 178.1a1.88 1.88 0 0 1 1.1 2.8 1.76 1.76 0 0 1-1.8-2l.1-.4M163 177.9a2.51 2.51 0 0 1 1.3 2.9l-.2 .2M165 174.7l-26.5 15.3"/>
<path d="M165.2 162.1l-34.4 19.8M165.7 176l-34.3 19.8M165.7 163.2l-34.3 19.9M165.7 175.9l-26.5 15.4M169.1 178.1l-2.9 1.7M206.4 177.2a1.91 1.91 0 0 0 2.4 1M115.4 180.4l-.2-.1 .2 .2M121.5 186.4l-.3 .1M121.5 188.5l-.3 .1M121.6 184.7l-.3 .2M122.4 189l-.3 .2M122.7 186.3l-.3 .2"/>
<path d="M122.7 188.3l-.3 .2M124.8 181l-.3 .2M125.3 181.8l-.3 .2M125.4 183.9l-.3 .2M125.5 180.3l-.3 .2M126 182.5l-.3 .2M126.7 183.9l-.3 .2M128.2 187.1v.3v-.2M128.6 188.1l.2 .1M128.7 188.1h.1M128.8 187.4l-.3 .2M128.8 187.2l-.2 .1"/>
<path d="M128.9 187.6l-.3 .1M129 187.6l-.2 .2M130.8 196.3l-2.8 1.7M136.7 182.9v7M137 189.5a1.36 1.36 0 0 0 .1 1.6 1.36 1.36 0 0 0 1.6 .4l.5-.2M137 182.5l-.3 .4M137.2 189.3l1.3 .7M138.5 190l.5 .6 .2 .7M138.5 190l-.9 .3-.4-.1"/>
</g>
<!-- layer: Visible (ISO) -->
<g fill="#000">
<circle cx="227.2" cy="100.3" r=".19"/>
<circle cx="233.3" cy="110.3" r=".19"/>
<circle cx="196" cy="120.9" r=".19"/>
<circle cx="298.6" cy="126.5" r=".19"/>
<circle cx="145.7" cy="148.3" r=".19"/>
<circle cx="234.8" cy="143.4" r=".19"/>
<circle cx="127.7" cy="177.2" r=".19"/>
<circle cx="115.2" cy="180.3" r=".19"/>
<circle cx="121.7" cy="187.1" r=".19"/>
<circle cx="122.4" cy="189" r=".19"/>
<circle cx="128.2" cy="187.4" r=".19"/>
<circle cx="164.5" cy="180.8" r=".19"/>
</g>
<!-- layer: Border (ISO) -->
<g fill="none" stroke="#000" stroke-width=".38">
<path d="M0 0h6v2.5h-3.5v3.5h-2.5M.5 .6h5v1.4h-3.5v3.5h-1.5zM10 10h400v277.1h-400zM70 3v7M140 3v7M208.4 7.3h3.2l-1.6 2.7zM280 3v7M350 3v7M414 0h6v6h-2.5v-3.5h-3.5zM414.5 .6h5v4.9h-1.5v-3.5h-3.5zM3 74.3h7M410 74.3h7"/>
<path d="M7.2 146.9l2.8 1.6-2.8 1.6zM410 148.5l2.7-1.6v3.2zM3 222.8h7M410 222.8h7M0 291.1h2.5v3.5h3.5v2.4h-6zM.5 291.5h1.5v3.6h3.5v1.4h-5zM70 287.1v7M140 287.1v7M210 287.1l1.6 2.7h-3.2zM280 287.1v7M350 287.1v7M414 294.6h3.5v-3.5h2.5v5.9h-6z"/>
<path d="M418 291.5h1.5v5h-5v-1.4h3.5z"/>
</g>
<!-- layer: Title (ISO) -->
<g fill="none" stroke="#000" stroke-width=".38">
<path d="M133 257v-5h277v5M133 257h277v30.1h-277zM167 257v30.1M207.8 252v15.1M246.6 257v10.1M274 257v10.1M299 257v10.1M339 257v10.1M362 257v10.1M387 257v10.1M133 267.1h277M315 277h95"/>
<path d="M315 267.1v20M375 277v10.1M390 277v10.1"/>
</g>
<g font-size="4.5">
<text x="242" y="273.7">Department of</text>
<text x="242" y="278.4">Mechanical</text>
<text x="242" y="283.2">Engineering</text>
</g>
<text font-size="4.1" x="343.9" y="265.6">A3</text>
<g font-size="3.4">
<text x="34" y="9.6">6</text>
<text x="104.1" y="9.6">5</text>
<text x="174.1" y="9.6">4</text>
<text x="244" y="9.6">3</text>
<text x="314.1" y="9.6">2</text>
<text x="384" y="9.6">1</text>
<text x="7.2" y="38.4">D</text>
<text x="410.4" y="38.4">D</text>
<text x="7.6" y="112.7">C</text>
<text x="410.4" y="112.7">C</text>
<text x="7.6" y="186.9">B</text>
<text x="410.4" y="186.9">B</text>
<text x="134.4" y="255.6">DO NOT SCALE: IF IN DOUBT, PLEASE ASK.</text>
<text x="208.7" y="255.9">TOLERANCES UNLESS OTHERWISE STATED: LINEAR 0dp ± 0.25mm ; 1dp ± 0.1mm; 2dp ± 0.05mm</text>
<text x="370.8" y="255.8">ANGULAR± 0.5° (30')</text>
<text x="7.5" y="261.2">A</text>
<text x="134.9" y="260.6">ALL DIMS. IN MM</text>
<text x="169.2" y="260.7">Contact Details:</text>
<text x="410.4" y="261.2">A</text>
<text x="135.1" y="264.8">SCALE: 1:2</text>
<text x="363" y="265.5">12/02/2022</text>
<text x="319.7" y="273.1">TITLE:</text>
<text x="317.2" y="281.2">PART No.</text>
<text x="395.9" y="284.6">4 / 5</text>
<text x="34" y="290">6</text>
<text x="104.1" y="289.9">5</text>
<text x="174.1" y="289.9">4</text>
<text x="244" y="290">3</text>
<text x="314.1" y="290">2</text>
<text x="384" y="289.9">1</text>
</g>
<g font-size="2.7">
<text x="210.8" y="259.8">Remove all sharp</text>
<text x="210.8" y="263.1">edges. Ro. 0,8 unless</text>
<text x="248.2" y="260.1">Designed by</text>
<text x="275" y="260.1">Checked by</text>
<text x="300" y="260.1">Approved by</text>
<text x="332.3" y="260">Date</text>
<text x="343.8" y="260.1">Sheet size</text>
<text x="363" y="260">Date</text>
<text x="390" y="260.1">PROJECT</text>
<text x="210.8" y="266.4">stated</text>
<text x="378.4" y="280.1">Edition</text>
<text x="396.6" y="280.1">Sheet</text>
</g>
<g font-size="2.5">
<text x="169" y="271.9">© UNIVERSITY OF BATH</text>
<text x="169" y="274.7">THIS DOCUMENT IS COPYRIGHT AND THE PROPERTY</text>
<text x="169" y="277.5">OF THE UNIVERSITY OF BATH. IT MUST NOT BE COPIED</text>
<text x="169" y="280.3">IN WHOLE OR IN PART NOR DISCLOSED TO ANY THIRD</text>
<text x="169" y="283.2">PARTY WITHOUT PRIOR PERMISION OF THE UNIVERSITY</text>
</g>
</svg>
